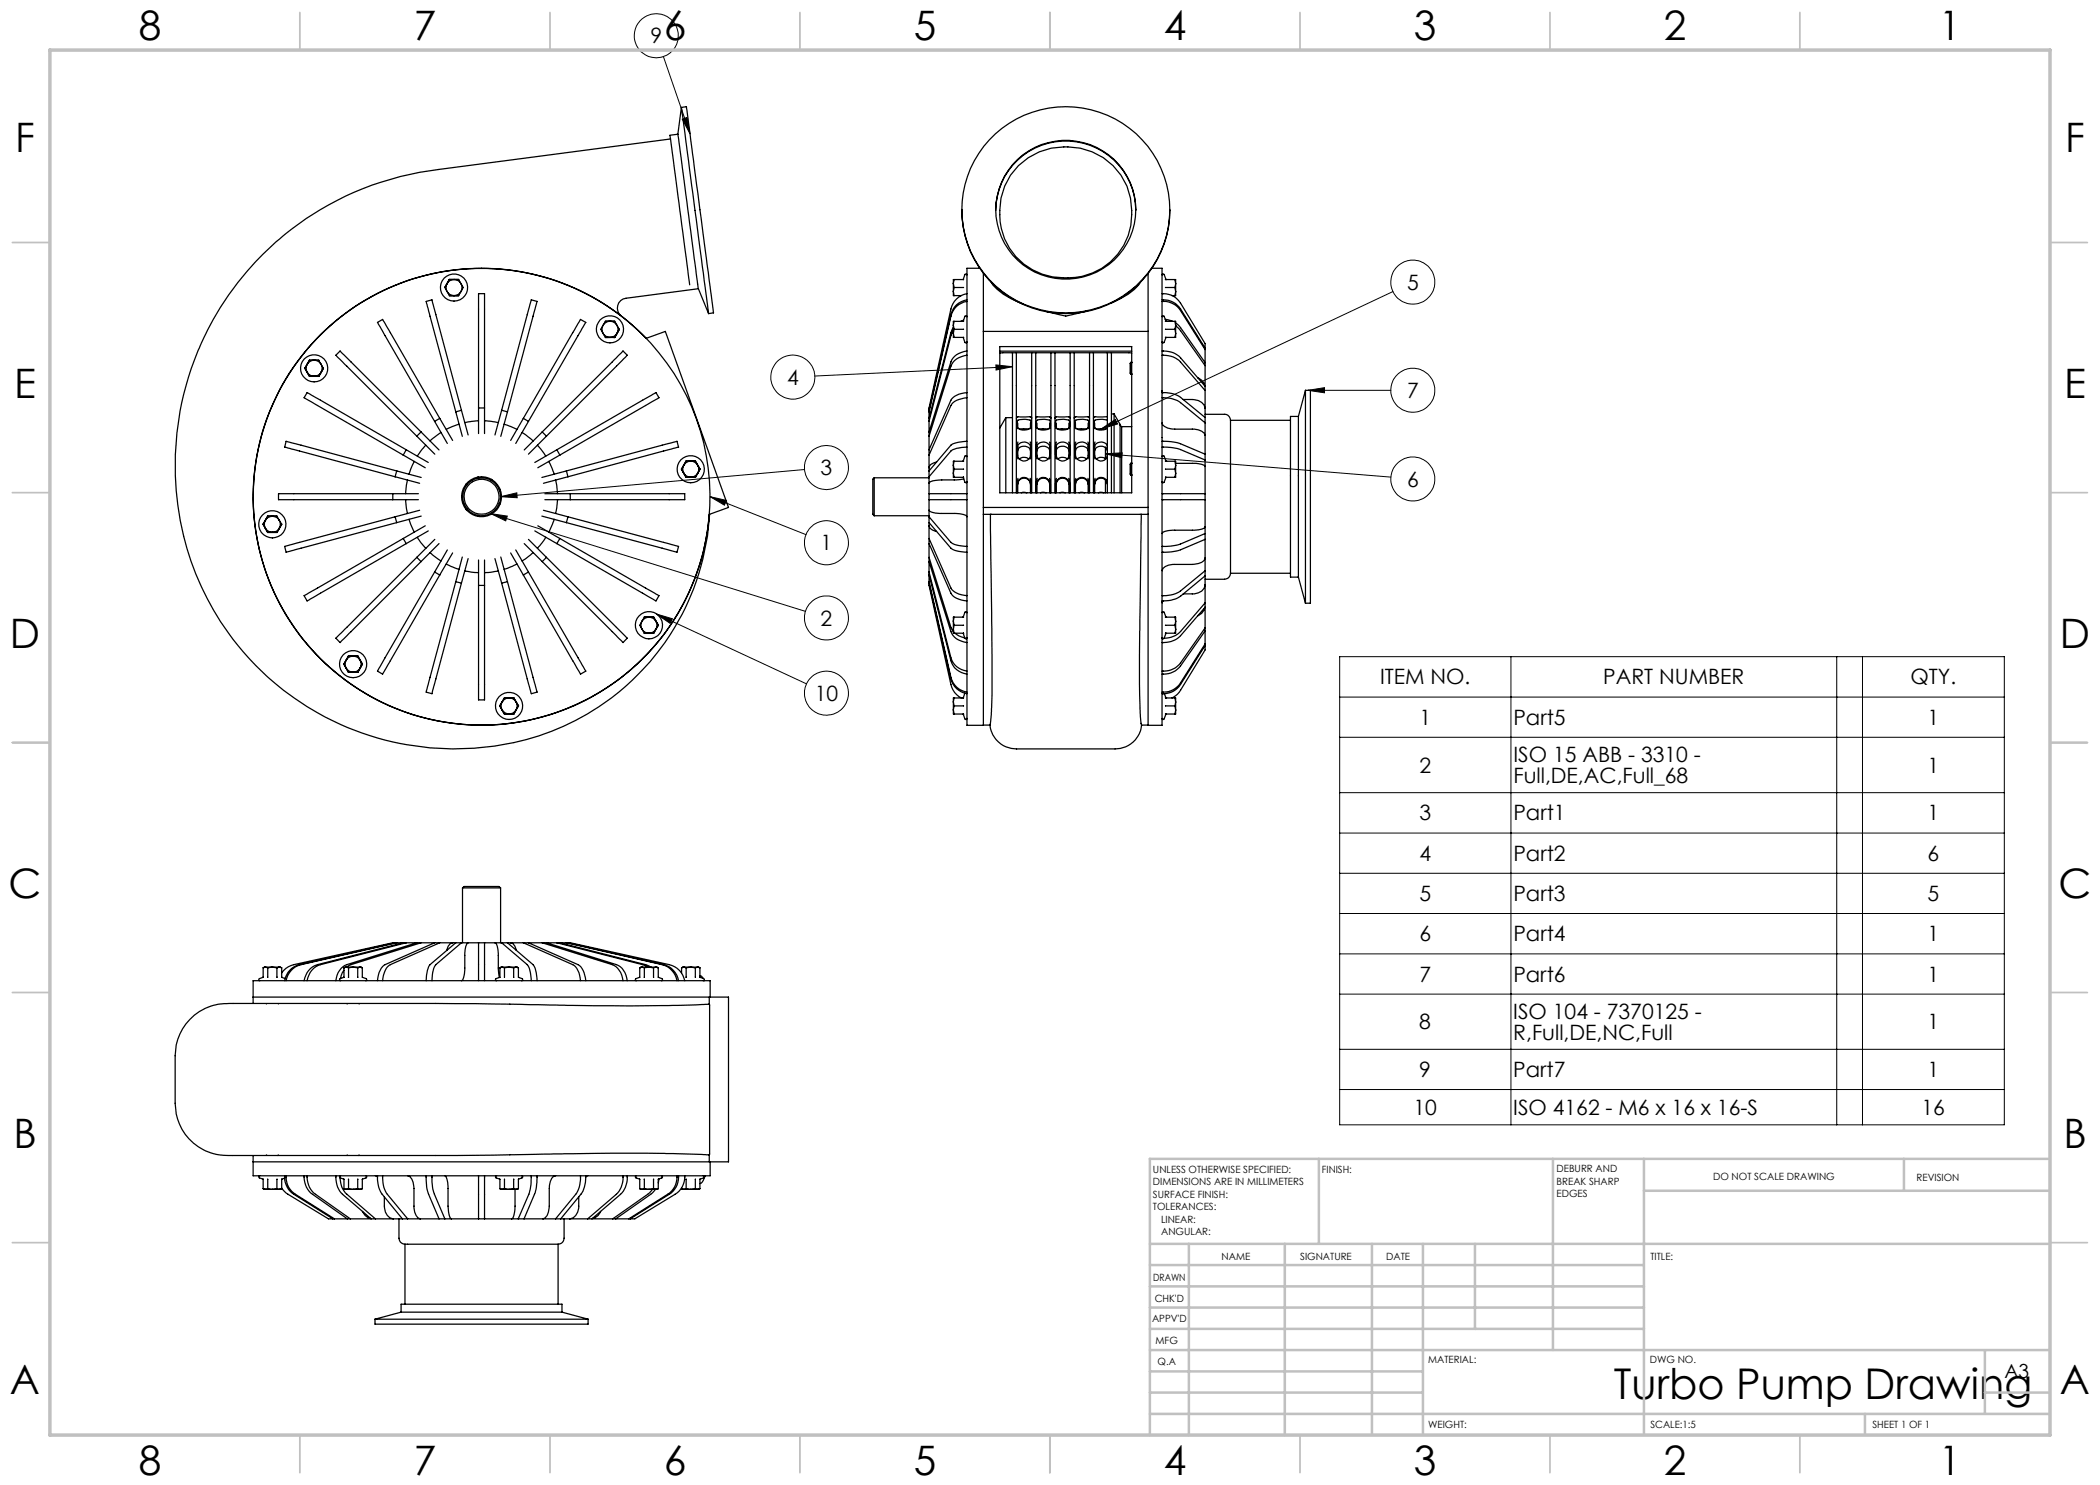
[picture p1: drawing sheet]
<svg xmlns="http://www.w3.org/2000/svg" width="420mm" height="297mm" viewBox="0 0 420 297" stroke-linecap="round" stroke-linejoin="round" font-family="sans-serif">
<g fill="none" stroke="#000" stroke-width=".2">
<path d="M132.7 11.3l5.3 15.5M136.5 23.8l.9-.3 .6 3.3zM278.6 58.3l-58.3 27.5M199.2 73l3.3 .3-3.3 .7zM202.5 73.3l-39.6 1.9M261.6 78.1l3.3-.6v1.1zM261.6 78.1h16.6M100.1 99.3l3.3-.7v1zM142 99.3l3.3 .8-.4 .9zM142 99.3l19.2 7.6M160.9 93.9l-60.8 5.4M220.3 85.8l2.8-1.9 .4 .9z"/>
<path d="M221.1 90.8l3.3-.2-.1 .9zM221.1 90.8l57.1 4.6M98.1 102.7l3.4 .5-.4 1zM98.1 102.7l63 19.6M131.3 122.8l3.2 1-.5 .9zM131.3 122.8l30 14M267.9 131.3h133v93.7h-133zM267.9 139.4h133M302.2 131.3v93.7M367.3 131.3v93.7M372.5 131.3v93.7M267.9 147.5h133"/>
<path d="M267.9 158.5h133M267.9 166.6h133M267.9 174.7h133M267.9 182.7h133M267.9 190.8h133M267.9 198.8h133M267.9 209.9h133M267.9 217.9h133"/>
<circle cx="131.3" cy="7.2" r="4.4"/>
<circle cx="282.6" cy="56.4" r="4.4"/>
<circle cx="158.6" cy="75.4" r="4.4"/>
<circle cx="282.6" cy="78.1" r="4.4"/>
<circle cx="165.3" cy="93.5" r="4.4"/>
<circle cx="282.6" cy="95.8" r="4.4"/>
<circle cx="165.3" cy="108.5" r="4.4"/>
<circle cx="165.3" cy="123.6" r="4.4"/>
<circle cx="165.3" cy="138.6" r="4.4"/>
</g>
<g fill="none" stroke="#c0c0c0" stroke-width=".35">
<path d="M60 2.5v7.5M110 2.5v7.5M160 2.5v7.5M210 2.5v7.5M260 2.5v7.5M310 2.5v7.5M360 2.5v7.5M2.5 48.5h7.5M410 48.5h7.5M2.5 98.5h7.5M410 98.5h7.5M2.5 148.5h7.5"/>
<path d="M410 148.5h7.5M2.5 198.5h7.5M410 198.5h7.5M2.5 248.5h7.5M410 248.5h7.5M60 287v7.5M110 287v7.5M160 287v7.5M210 287v7.5M260 287v7.5M310 287v7.5M360 287v7.5"/>
</g>
<g fill="none" stroke="#c0c0c0" stroke-width=".5">
<path d="M263.8 231.8v17M310.6 231.8v38.2M328.8 231.8v55.2M328.8 238.2h81.2M380.8 231.8v6.4M410 231.8h-180v55.2M230 248.8h180M230 257.3h98.8M230 253h98.8M237.8 248.8v38.2M257 248.8v38.2M274.4 248.8v38.2"/>
<path d="M284.6 248.8v38.2M295 248.8v17M230 265.8h98.8M230 261.5h98.8M230 278.5h54.6M230 274.3h54.6M230 270h180M397 278.5h13M397 270v12.8M230 282.8h180M373 282.8v4.2"/>
</g>
<path d="M10 10h400v277h-400z" fill="none" stroke="#c0c0c0" stroke-width=".7"/>
<path d="M136.5 23.8l.9-.3 .6 3.3zM100.1 99.3l3.3-.7v1zM142 99.3l3.3 .8-.4 .9zM98.1 102.7l3.4 .5-.4 1zM131.3 122.8l3.2 1-.5 .9zM220.3 85.8l2.8-1.9 .4 .9zM261.6 78.1l3.3-.6v1.1zM221.1 90.8l3.3-.2-.1 .9zM199.2 73l3.3 .3-3.3 .7z" fill="#000"/>
<g fill="none" stroke="#000" stroke-width=".25">
<path d="M134.1 27.8l-46.4 6.1a59.4 59.4 0 0 0-46.3 85.8 55.6 55.6 0 0 0 71.3 25.5 49.6 49.6 0 0 0 29.2-42.3l3.8-1.4-12.6-35.2-3.8 1.4M135.6 26.8l4 30.8 2.1 5.1M135.6 26.8l-1.6 .3 3.9 29.9M136.3 21.5l5.4 41.2M136.3 21.5l1-.1 .6 4.3 4.8 36.8-1 .2M136.3 21.5l-.7 5.3M199.1 26.8a20.7 20.7 0 0 1 28-.1 20.7 20.7 0 0 1 2.5 27.9 20.7 20.7 0 0 1-29.7 3.2 20.7 20.7 0 0 1-2.1-29.8zM203.5 31.9a13.9 13.9 0 0 1 21.5 2.6 13.9 13.9 0 0 1-7 20.5 13.9 13.9 0 0 1-16.7-5.6 13.9 13.9 0 0 1 2.2-17.5zM203.7 33.1a13.7 13.7 0 0 1 20.5 1.9 13.3 13.3 0 0 1-5.7 19.6 13.7 13.7 0 0 1-16.6-5 13.8 13.8 0 0 1 1.8-16.5zM89 57.5l.4 .8M89.4 58.3a1.5 1.5 0 0 0 1.4 .8M89.4 56.7a1.59 1.59 0 0 0 0 1.6"/>
<path d="M89.4 56.7l-.4 .8M89.4 58.3l.5 .8h.9M89.9 59.2h1.9M90.8 55.9a1.5 1.5 0 0 0-1.4 .8M90.8 55.9a1.5 1.5 0 0 1 1.4 .8M90.8 55.9h.9l.5 .8M90.8 55.9h-.9l-.5 .8M91.8 55.9h-1.9l-1 1.6M92.2 56.7a1.59 1.59 0 0 1 0 1.6M92.2 58.3a1.5 1.5 0 0 1-1.4 .8M92.2 56.7l.4 .8-.4 .8M92.2 58.3l-.5 .8h-.9"/>
<path d="M139.7 57.7l-14.5 2a2.01 2.01 0 0 0-1.6 1.3 2.01 2.01 0 0 0 .4 2M190.7 56.7v1.6M190.7 58.3v.8h.1M190.7 58.3l.1 .8M190.7 56.7l.1 .8M190.8 57.5l-.1 .8M190.8 55.9l-.1 .8M190.8 55.9a.41 .41 0 0 0-.1 .6v.2M190.8 57.5h1.9M190.8 55.9h1.9M190.8 59.1h1.5M192.4 41.9a20.8 20.8 0 0 0 20.8 20.8 20.8 20.8 0 0 0 20.8-20.8"/>
<path d="M192.7 57.5h.1M192.7 55.9h.1M193.4 55a.22 .22 0 0 0-.2-.2 .22 .22 0 0 0-.2 .1l-.4 1M193.4 60a3.8 3.8 0 0 0-3.2 2.9l-4.4 19.2M193.4 58.7a4 4 0 0 0-3.2 3.1l-4.4 19.8v12M195.9 53.7h-2.5v91.4h3.3v-42.2M196.7 54.7v11.6M198.1 56.2a9.2 9.2 0 0 0 4.1 3.6l2.5 1.1M199.1 42.1a14 14 0 0 1 14-13.9 14 14 0 0 1 14.1 13.9M228.2 56.3a9.2 9.2 0 0 1-4.2 3.5l-1.8 .8M229.6 54.7v11.6M230.4 53.7h2v91.4h-2.8v-42.2"/>
<path d="M232.4 55a.22 .22 0 0 1 .2-.2 .22 .22 0 0 1 .2 .1l.4 1M232.4 60a4.1 4.1 0 0 1 3.7 1.8l4.9 7.8M232.4 58.7a4 4 0 0 1 3.7 1.9l4.9 8.1v13M233.1 55.9h.1M233.1 57.5h.1M233.1 57.5h1.9M233.1 55.9h1.9M234.4 59.1h.6M235 55.9a.41 .41 0 0 1 .1 .6v.2M235 55.9l.1 .8M235 57.5l.1 .8M235.1 56.7l-.1 .8"/>
<path d="M235.1 56.7v1.6M235.1 58.3l-.1 .8M235.1 58.3v.8h-.1M61.5 74.5a1.56 1.56 0 0 0 1.3 .7M61.5 72.8a1.66 1.66 0 0 0 0 1.7M61.5 72.8l-.5 .9 .5 .8M61.5 74.5l.4 .7h.9M61.9 72h1.9M61.9 72l-.9 1.7 .9 1.6h1.9l.9-1.6M61.9 72.1h.9M61.9 72.1l-.4 .7M62.8 72.1a1.56 1.56 0 0 0-1.3 .7"/>
<path d="M62.8 72.1a1.56 1.56 0 0 1 1.4 .7M62.8 72.1h.9l.5 .7M64.2 72.8a1.66 1.66 0 0 1 0 1.7M64.2 74.5a1.56 1.56 0 0 1-1.4 .7M64.2 72.8l.5 .9-.5 .8M64.2 74.5l-.5 .7h-.9M120.6 66.7a1.61 1.61 0 0 0 1.4 .8M120.6 65.1a1.59 1.59 0 0 0 0 1.6M120.6 65.1l-.4 .8 .4 .8M120.6 66.7l.5 .8M121.1 64.3h.9M121.1 67.5h.9"/>
<path d="M121.1 64.2h1.8M121.1 67.5h1.8M121.1 64.3l-.5 .8M122 64.3a1.61 1.61 0 0 0-1.4 .8M122 64.3a1.61 1.61 0 0 1 1.4 .8M122 64.3h.9M122 67.5h.9M122.9 64.3l.5 .8M123.4 65.1a1.59 1.59 0 0 1 0 1.6M123.4 66.7a1.61 1.61 0 0 1-1.4 .8M123.4 65.1l.5 .8-.5 .8M123.4 66.7l-.5 .8"/>
<path d="M123.9 65.9l-1 1.6M129.2 67.7a45.7 45.7 0 0 0-71.6 7.3 45.7 45.7 0 0 0 24.3 67.7 45.7 45.7 0 0 0 60-39.8M190.7 65.1v1.6M190.7 66.7v.8h.1M190.7 66.1l-.5 1-4.4 17.2M190.7 65.5l-.5 1-4.4 17.2M190.7 65.1l.1 .8M190.7 66.7l.1 .8M190.8 64.3l-.1 .8M190.8 65.9l-.1 .8M190.8 64.3a.41 .41 0 0 0-.1 .6v.2M190.8 65.9h1.9"/>
<path d="M190.8 64.3h1.9M190.8 67.5h1.9M192.7 67.5l.3 .9a.22 .22 0 0 0 .2 .2 .22 .22 0 0 0 .2-.2M192.7 67.5h.1M192.7 65.9h.1M192.7 64.2h.1M192.7 64l-.6 .3M193.4 63.4a.22 .22 0 0 0-.2-.3 .22 .22 0 0 0-.2 .2l-.4 1M193.4 79.5a3.8 3.8 0 0 0-3.2 1.6l-4.4 9.9M193.4 78.5a3.9 3.9 0 0 0-3.2 1.5l-4.4 10M193.4 71a3.6 3.6 0 0 0-3.2 2.2l-4.4 14M193.4 70.2a3.6 3.6 0 0 0-3.2 2.2l-4.4 14"/>
<path d="M193.4 60.3a3.8 3.8 0 0 0-3.2 2.9l-4.4 19.2M196.7 66.3v36.6M196.7 66.3h32.9M200 70.7l.4-.1h25.6l.3 .1M200 69.3h26.3v29.3h-26.3zM200 70.2h26.3M202.5 70.6v28M203.3 70.6v28M206.3 70.6v28M207.2 70.6v28M210.2 70.6v28M211 70.6v28"/>
<path d="M214 70.6v28M214.8 70.6v28M217.6 62.2l-3.1 .7a3.2 3.2 0 0 1-2.7 0l-2.5-.6M217.9 70.6v28M218.7 70.6v28M221.5 70.6v28M222.3 70.6v28M226.2 72.5h.1M226.2 74.9h.1M226.2 72.5v2.4M226.2 72.5l-.2 .2v1.9l.2 .3M226.2 72.5l.1 .1"/>
<path d="M226.3 74.7l-.1 .2M229.6 66.3v36.6M232.4 63.4a.22 .22 0 0 1 .2-.3 .22 .22 0 0 1 .2 .2l.4 .9M232.4 79.5a5.7 5.7 0 0 1 3.7 1l4.9 4.1M232.4 78.5a6 6 0 0 1 3.7 1l4.9 4M232.4 78.1l.1 .4M232.4 71a4.7 4.7 0 0 1 3.7 1.4l4.9 5.7M232.4 70.2a4.7 4.7 0 0 1 3.7 1.4l4.9 5.7M232.4 60.3a4.1 4.1 0 0 1 3.7 1.8l4.9 7.8M233 63.9l1.6 .4M233.1 64.2h.1M233.1 64.2v.1"/>
<path d="M233.1 65.9h.1M233.1 67.5h.1M233.1 64.3h.1M233.1 65.9h1.9M233.1 64.3h1.9M233.1 67.5h1.9M233.2 67.5l-.4 .9a.22 .22 0 0 1-.2 .2 .22 .22 0 0 1-.2-.2M233.2 67.5h.1M235 64.3a.41 .41 0 0 1 .1 .6v.2M235 64.3l.1 .8M235 65.9l.1 .8M235.1 65.1l-.1 .8"/>
<path d="M235.1 66.7l-.1 .8M235.1 65.1v1.6M235.1 66.7v.8h-.1M235.1 65.2l1 .9 4.9 7M235.1 64.6l1 .9 4.9 7M236.6 79.9a5.5 5.5 0 0 1 3.7 .6l.5 .5 .2 .7M239.5 75.6a2.11 2.11 0 0 1 1.4 1.6M261.1 78.1v42.5M261.1 78.1h1v42.5h-1M261.1 78.1l-1.4 5.2M78.6 98.7v1.2M79 95.4l4.9 1.3"/>
<path d="M79.3 94.2l-22.1-5.9-.3 1.1 .1 .1 22 5.9M79.3 94.2l-.3 1.2M79.3 94.2l4.9 1.3M81.1 99.9l.4 2.8M81.2 90l-.6 1M81.5 96l-.4 2.7M82.9 92.3l-1.1 2.5M83.7 98.7h-28v1.2h28M84.2 86.4l-.8 .8M85.2 89l-1.7 2.2M85.7 92.5l-23.9-13.8-.4-.2-.6 1 24.3 14.1M86.9 84.3l2.6 4.4"/>
<path d="M87.8 90l-19.8-19.8-.8 .8 .2 .3 19.6 19.5M87.9 83.7l-11.4-19.8-1 .6 11.4 19.8M87.9 83.7l-1 .6M87.9 83.7l2.6 4.4M88.2 86.5l-2.2 1.7M91.2 82.4l1.3 4.9M91.8 84.8l-2.5 1.1M92.3 82.1l-5.9-22.1-1.2 .3 6 22.1M92.3 82.1l-1.1 .3M92.3 82.1l1.3 4.9M92.3 99.4h.2M92.5 99.2l-.2 .1"/>
<path d="M93.2 96.8l.1 .2M93.3 96.7l.2 .1M95.6 95.4v.2M95.7 95.4v.2M95.7 84.2l-2.7 .3M95.7 86.7v-28h1.2v28M95.7 81.6h1.2M96.9 84.2l2.8 .3M98.2 95.8l-.1 .2M98.4 95.9l-.1 .2M100 97.9l-.2 .1M100.1 98l-.2 .1"/>
<path d="M100.3 82.1l6-22.1 1.1 .3-5.9 22.1M100.3 82.1l1.2 .3M100.3 82.1l-1.3 4.9M100.8 84.8l2.6 1.1M101.5 82.4l-1.3 4.9M104.4 86.5l2.2 1.7M104.7 83.7l1 .6M104.8 90l19.8-19.8 .8 .8-.2 .3-19.5 19.5M105.7 84.3l11.5-19.8-1.1-.6-14 24.2M105.7 84.3l-2.5 4.4M107.5 89l1.6 2.2M108.4 86.4l.9 .8"/>
<path d="M109 98.7h27.9v1.2h-27.9M109.7 92.3l1.1 2.5M111.1 96l.4 2.7M111.4 90l19.7-11.4 .1-.1 .6 1-19.8 11.5M111.4 90l.6 1M111.4 90l-4.4 2.5M111.5 99.9l-.4 2.8M112 91l-4.4 2.6M113.3 94.2l22.1-5.9 .3 1.1-22.1 6M113.3 94.2l.3 1.2M113.3 94.2l-4.9 1.3M113.6 95.4l-4.9 1.3"/>
<path d="M114.1 98.7v1.2M136.3 93.8l.9-1.6h1.9l.9 1.6M136.3 93.8l.9 1.7h1.9l.9-1.7M136.3 93.8l.5 .8M136.8 94.6a1.7 1.7 0 0 0 1.3 .9M136.8 93.1a1.59 1.59 0 0 0 0 1.5M136.8 93.1l-.5 .7M136.8 94.6l.4 .9h.9M138.1 92.2a1.5 1.5 0 0 1 1.4 .9M138.1 92.2h1l.4 .9M138.1 92.2a1.5 1.5 0 0 0-1.3 .9M138.1 92.2h-.9l-.4 .9"/>
<path d="M139.5 93.1a1.59 1.59 0 0 1 0 1.5M139.5 94.6a1.7 1.7 0 0 1-1.4 .9M139.5 94.6l-.4 .9h-1M139.5 93.1l.5 .7M140 93.8l-.5 .8M174.8 95.6v7.5M174.8 95.6a.99 .99 0 0 0-.2 1v6.3l.2 .2M174.8 95.6h11M185.8 99.9h7.6M185.8 98.7h7.6M185.8 96.7v2M185.8 99.9v2.2"/>
<path d="M185.8 93.6v.6M185.8 94.2v2.5M185.8 98.7v1.2M187.3 92.4a1.5 1.5 0 0 0-1.5 1.2M190.7 93.1v1.5M190.7 94.6v.4a.29 .29 0 0 0-.1 .3 .29 .29 0 0 0 .2 .2M190.7 93.1l.1 .7M190.7 94.6l.1 .9M190.8 92.2l-.1 .9M190.8 93.8l-.1 .8M190.8 92.2a.41 .41 0 0 0-.1 .7v.2M190.8 93.8h1.9"/>
<path d="M190.8 95.5h1.9M192.7 95.5l.3 .9a.22 .22 0 0 0 .2 .2 .22 .22 0 0 0 .2-.3M192.7 95.5h.1M192.7 93.8h.1M192.7 92.2h-1.9M192.8 95.8l-1.6 .2h-3.1a2.76 2.76 0 0 0-2.3 .7M193.4 91.3a.22 .22 0 0 0-.2-.2 .22 .22 0 0 0-.2 .2l-.4 .9M193.4 89.4a5.2 5.2 0 0 0-3.2 .8l-4.4 5.2M193.4 88.3a6 6 0 0 0-3.2 .7l-4.4 5.2M201.2 83.5v15.1M201.2 83.5h1.3M201.2 83.5l-1.2 2.1"/>
<path d="M203.5 83.4h2.6l.2 .2M203.5 83.4l-.2 .2M203.6 84.6v.5a.75 .75 0 0 0 .9 .9h.8a.92 .92 0 0 0 .8-1.3v-.1M203.6 98.6v-1.1a1.45 1.45 0 0 1 .3-1.5 1.45 1.45 0 0 1 1.5-.4 2.32 2.32 0 0 1 .7 2.4v.6M203.6 96.9a1.27 1.27 0 0 1 1.2-1.3 1.27 1.27 0 0 1 1.3 1.3M203.6 90.2a1.33 1.33 0 0 1 1.2-1 1.33 1.33 0 0 1 1.3 1M203.6 85.8l-.2-.9a.8 .8 0 0 1 .6-1h1l1.1 .1 .1 .2v1.3l-.2 .3M203.6 88.4l-.2 .8v1.7l.2 .9M203.6 95.7l-.2 1v1.9M203.8 88.8a1.36 1.36 0 0 1 1.7-.3 1.36 1.36 0 0 1 .6 1.7 1.68 1.68 0 0 1-1 2 1.5 1.5 0 0 1-1.5-2v-.9zM203.9 91.8a1.5 1.5 0 0 1 1.8 0M203.9 85.8h1.8"/>
<path d="M204.3 98.6l.2-.1 .9 .1M206 88.4l.2 .5v2l-.2 .9M206 95.7l.2 .6v2.3M207.3 83.4h2.6l.3 .2M207.3 83.4l-.1 .2M207.4 84.6v.5a.76 .76 0 0 0 1 .9h.7a.92 .92 0 0 0 .8-1.3v-.1M207.4 98.6v-1.1a1.46 1.46 0 0 1 .3-1.5 1.46 1.46 0 0 1 1.5-.4 2.39 2.39 0 0 1 .7 2.4v.6M207.4 96.9a1.27 1.27 0 0 1 1.3-1.3 1.27 1.27 0 0 1 1.2 1.3M207.4 90.2a1.33 1.33 0 0 1 1.3-1 1.33 1.33 0 0 1 1.2 1M207.4 85.8l-.1-.9a.8 .8 0 0 1 .5-1h1a1.18 1.18 0 0 1 1.2 .3l.1 1.1-.2 .5M207.4 88.4l-.1 .8v1.7l.1 .9M207.4 95.7l-.1 1v1.9"/>
<path d="M207.7 88.8a1.36 1.36 0 0 1 1.7-.3 1.36 1.36 0 0 1 .5 1.7 1.7 1.7 0 0 1-.9 2 1.51 1.51 0 0 1-1.6-2v-.9zM207.7 91.8a1.56 1.56 0 0 1 1.9 0M207.8 85.8h1.8M208.1 98.6l.3-.1 .8 .1M209.9 88.4l.2 .8v1.7l-.2 .9M209.9 95.7l.2 1v1.9M211.2 83.4h2.5l.3 .2M211.2 83.4l-.2 .2M211.2 84.6v.5a.76 .76 0 0 0 1 .9h.8a.92 .92 0 0 0 .8-1.3v-.1M211.2 98.6v-1.1a1.46 1.46 0 0 1 .4-1.5 1.46 1.46 0 0 1 1.5-.4 1.75 1.75 0 0 1 .7 1.9v1.1M211.2 96.9a1.27 1.27 0 0 1 1.3-1.3 1.27 1.27 0 0 1 1.3 1.3M211.2 90.2a1.33 1.33 0 0 1 1.3-1 1.33 1.33 0 0 1 1.3 1"/>
<path d="M211.3 85.8l-.2-.5v-1.1a2.15 2.15 0 0 1 2.1-.3l.5 .1 .2 .2v1.1l-.2 .5M211.3 88.4l-.2 .8v1.7l.2 .9M211.3 95.7l-.2 1v1.9M211.5 88.8a1.32 1.32 0 0 1 1.4-.4 1.32 1.32 0 0 1 .9 1.1v.7a1.7 1.7 0 0 1-1 2 1.51 1.51 0 0 1-1.6-2v-.9zM211.6 91.8a1.56 1.56 0 0 1 1.9 0M211.6 85.8h1.8M212 98.6l.2-.1 .9 .1M213.7 88.4l.2 .8v1.7l-.2 .9M213.7 95.7l.2 1v1.9M215 83.4h2.6l.3 .2M215 83.4l-.2 .2M215.1 84.6v.5a.76 .76 0 0 0 .9 .9h.8a.92 .92 0 0 0 .8-1.3v-.1"/>
<path d="M215.1 98.6v-1.1a1.46 1.46 0 0 1 .3-1.5 1.46 1.46 0 0 1 1.5-.4 1.75 1.75 0 0 1 .7 1.9v1.1M215.1 96.9a1.27 1.27 0 0 1 1.3-1.3 1.27 1.27 0 0 1 1.2 1.3M215.1 90.2a1.33 1.33 0 0 1 1.3-1 1.33 1.33 0 0 1 1.2 1M215.2 85.8l-.2-.9a.8 .8 0 0 1 .5-1h1.1l1 .1 .2 .4v.9l-.2 .5M215.2 88.4l-.2 .8v1.7l.2 .9M215.2 95.7l-.2 1v1.9M215.4 88.8a1.32 1.32 0 0 1 1.3-.4 1.32 1.32 0 0 1 .9 1.1v.7a1.7 1.7 0 0 1-1 2 1.55 1.55 0 0 1-1.5-2v-.9zM215.4 91.8a1.5 1.5 0 0 1 1.9 0M215.5 85.8h1.8M215.8 98.6l.3-.1 .9 .1M217.6 88.4l.2 .8v1.7l-.2 .9M217.6 95.7l.2 1v1.9"/>
<path d="M218.9 83.4l-.2 .2M218.9 84.6v.5a.8 .8 0 0 0 1 .9l1.1-.1 .5-.4M218.9 96.9a1.27 1.27 0 0 1 1.3-1.3 1.27 1.27 0 0 1 1.3 1.3M218.9 90.2a1.36 1.36 0 0 1 1.2-1 1.36 1.36 0 0 1 1.3 .6l.1 .4M219 88.4l-.2 .8v1.7l.2 .9M219 95.7l-.2 1v1.9M219.3 85.8h1.8M219.7 98.6l.3-.1 .8 .1M221.1 96v2.6M221.1 89.4v2.4M221.1 91.8a1.46 1.46 0 0 0-1.8 0M221.4 83.4h-2.5"/>
<path d="M221.4 84l-1-.1a1.76 1.76 0 0 0-1.5 .3l-.1 1.1 .2 .5M221.5 96.7a1.31 1.31 0 0 0-1.6-1.2 1.31 1.31 0 0 0-1 1.8v1.3M221.5 89.3a1.34 1.34 0 0 0-1.7-.9 1.34 1.34 0 0 0-.9 1.8 1.55 1.55 0 0 0 1.6 2 1.14 1.14 0 0 0 1-1.2M222.3 82.8h.5M222.8 82.8v15.8M222.8 82.8l1.2 2.1v13.7M224 85.1l.3 .2M224.3 85.3v13.3M224.3 85.3h2M226.2 92.6h.1M226.2 95h.1M226.2 92.6v2.4"/>
<path d="M226.2 92.6l-.2 .2v2l.2 .2M226.2 92.6l.1 .2M226.3 94.9l-.1 .1M232.4 91.3a.22 .22 0 0 1 .2-.2 .22 .22 0 0 1 .2 .2l.4 .9M232.4 98.7h8.6M232.4 99.9h8.6M232.4 89.4l3.1 .3 5.5 2.3M232.4 88.3l3.1 .2 5.5 2.3M232.4 84.6a1.89 1.89 0 0 0 1.9 1.2h4.2a2.26 2.26 0 0 1 2.5 1.3M233.1 92.2h.1M233.1 93.8h.1M233.1 95.5h.1"/>
<path d="M233.1 92.2h1.9M233.1 93.8h1.9M233.1 95.5h1.9M233.2 95.5l-.4 .9a.22 .22 0 0 1-.2 .2 .22 .22 0 0 1-.2-.3M235 92.2a.41 .41 0 0 1 .1 .7v.2M235 92.2l.1 .9M235 93.8l.1 .8M235.1 93.1l-.1 .7M235.1 94.6l-.1 .9M235.1 93.1v1.5M235.1 94.6v.4a.29 .29 0 0 1 .1 .3 .29 .29 0 0 1-.2 .2M235.1 92.7h4.1a2.4 2.4 0 0 1 1.8 .6"/>
<path d="M241 82.9h3.9a1.2 1.2 0 0 1 1.2 1.2M241 99.9v5.5M241 93.3v5.4M241 87.1v3.7M241 81.7v1.8M241 83.5v3.6M241 90.8v2.5M241 98.7v1.2M246.1 84.1v30.5M246.1 84.1h12M259.7 83.3v32.1M259.7 83.3h-1.6v32.1h1.6"/>
<path d="M53.1 105.7a1.5 1.5 0 0 0 1.4 .8M53.1 104.1a1.59 1.59 0 0 0 0 1.6M53.1 104.1l-.5 .7 .5 .9M53.1 105.7l.5 .8h.9M54.5 103.3a1.5 1.5 0 0 0-1.4 .8M54.5 103.3a1.5 1.5 0 0 1 1.3 .8M54.5 103.3h-.9l-.5 .8M54.5 103.3h.9l.4 .8M55.4 103.2h-1.9l-.9 1.6 .9 1.7h1.9l1-1.7M55.8 104.1a1.59 1.59 0 0 1 0 1.6M55.8 105.7a1.5 1.5 0 0 1-1.3 .8M55.8 105.7l-.4 .8h-.9"/>
<path d="M55.8 104.1l.5 .7M56.3 104.8l-.5 .9M79 103.4l.3 1.1M80.6 107.7l-19.8 11.4 .6 1.1 19.8-11.5M80.6 107.7l.6 1M81.8 103.9l1.1 2.5M83.4 111.5l.8 .8M83.5 107.5l1.7 2.2M83.9 102.1l-26.9 7.2h-.1l.3 1.2 27-7.3M85.1 105.2l-4.5 2.5M85.7 106.2l-4.5 2.5M86 110.5l2.2 1.7"/>
<path d="M86.9 114.4l-11.3 19.7-.1 .1 1 .6 11.4-19.8M86.9 114.4l1 .6M87 107.9l-19.8 19.7 .8 .9 19.8-19.8M89.3 112.8l2.5 1.1M89.5 110l-2.6 4.4M90.5 110.6l-2.6 4.4M91.2 116.3l-5.9 21.8-.1 .3 1.2 .3 5.9-22.1M91.2 116.3l1.1 .3M92.5 111.4l-1.3 4.9M93 114.2l2.7 .3M93.3 101.7l-.1 .2M93.5 101.9h-.2"/>
<path d="M93.6 111.7l-1.3 4.9M95.6 103.1v.2M95.7 112v28h1.2v-28M95.7 117.1h1.2M95.7 103.1v.2M98.1 102.7l.1 .1M98.3 102.6l.1 .2M99 111.7l1.3 4.9M99.7 114.2l-2.8 .3M99.8 100.7l.2 .1M99.9 100.5l.2 .2M100.2 111.4l1.3 4.9"/>
<path d="M101.5 116.3l5.9 22.1-1.1 .3-6-22.1M101.5 116.3l-1.2 .3M103.2 110l14 24.2-1.1 .6-14-24.2M103.4 112.8l-2.6 1.1M104.8 108.7l19.8 19.8 .8-.9-16.1-16.1M105.7 114.4l-1 .6M105.7 107.9l3.6 3.6M106.6 110.5l-2.2 1.7M107.6 105.2l24.2 13.9-.6 1.1-24.2-14M108.7 102.1l27 7.2-.3 1.2-27-7.3M109.1 107.5l-1.6 2.2M109.3 111.5l-.9 .8"/>
<path d="M110.8 103.9l-1.1 2.5M112 107.7l-.6 1M113.6 103.4l-.3 1.1M174.8 103.1h11M185.8 104.5l4.4 5.1a5.5 5.5 0 0 0 3.2 .9M185.8 103.4l4.4 5.1a5.5 5.5 0 0 0 3.2 .8M185.8 102.1a3 3 0 0 0 2.5 .6 15.4 15.4 0 0 1 4.4 .2l.5 .2 .2 .3M185.8 105.2a1.45 1.45 0 0 0 1.5 1.1M185.8 107.7l4.4 9.9a3.9 3.9 0 0 0 3.2 1.5M185.8 108.7l4.4 9.9a3.8 3.8 0 0 0 3.2 1.6M185.8 111.5l4.4 14 .5 .9M185.8 112.3l4.4 14a3.6 3.6 0 0 0 3.2 2.2"/>
<path d="M185.8 114.4l4.4 17.1a3.8 3.8 0 0 0 3.2 2.7M185.8 115l4.4 17.1a3.8 3.8 0 0 0 3.2 2.7M185.8 104.5v.7M185.8 116.3l4.4 19.2a3.9 3.9 0 0 0 3.2 2.9M185.8 116.6l4.4 19.2a3.9 3.9 0 0 0 3.2 2.9M185.8 105.2v11.9l4.4 19.8a3.9 3.9 0 0 0 2.1 2.7M185.8 102.1v2.4M196.7 102.9h1.4M196.7 101.5h32.9M198.1 102.9l.3 24.5a168.6 168.6 0 0 1-.1 14.3l-.3 3.3M198.1 102.9h30.1M228.2 102.9l-.3 33.9 .1 5.9 .3 2.3"/>
<path d="M228.2 102.9h1.4M241 106.7l-5.5 2.3-3.1 .3M241 107.9l-5.5 2.3-3.1 .3M241 105.4a3 3 0 0 1-2.5 .6h-4a2.39 2.39 0 0 0-2.1 .7M241 114.2l-4.9 4a5.7 5.7 0 0 1-3.7 .9M241 115.2l-4.9 4a6.3 6.3 0 0 1-3.7 1M241 111.6a1.38 1.38 0 0 1-1.3 1.1l-1.2 .2h-3.6a2.18 2.18 0 0 0-2.5 1.3M241 117a2.21 2.21 0 0 1-2.5 1.8h-1.9M241 107.9v3.7M241 115.2v1.8M241 117v13l-5.2 8.5-.7 .7-.7 .4M241 105.4v2.5"/>
<path d="M241 111.6v3.6M246.1 114.6a1.2 1.2 0 0 1-1.2 1.2h-3.9M246.1 114.6h12M259.7 115.4l1.4 5.2M69.3 133.6a1.5 1.5 0 0 0 1.3 .8M69.3 132a1.59 1.59 0 0 0 0 1.6M69.3 132l-.5 .8 .5 .8M69.3 133.6l.4 .8h.9M69.7 131.2h1.9l.9 1.6-.9 1.7h-1.9l-.9-1.7zM70.6 131.2a1.5 1.5 0 0 0-1.3 .8M70.6 131.2a1.5 1.5 0 0 1 1.4 .8M70.6 131.2h-.9l-.4 .8"/>
<path d="M70.6 131.2h.9l.5 .8M72 132a1.59 1.59 0 0 1 0 1.6M72 133.6a1.5 1.5 0 0 1-1.4 .8M72 132l.5 .8-.5 .8M72 133.6l-.5 .8h-.9M100.9 139.6h1.9l.9 1.6-.9 1.6h-1.9l-.3-.4-.7-1.2zM101.8 139.6a1.61 1.61 0 0 1 1.4 .8M101.8 139.6h.9l.5 .8M101.8 139.6a1.61 1.61 0 0 0-1.4 .8M101.8 139.6h-.9l-.5 .8M128.4 125.8a1.5 1.5 0 0 0 1.4 .8M128.4 124.2a1.59 1.59 0 0 0 0 1.6"/>
<path d="M128.4 124.2l-.4 .9 .4 .7M128.4 125.8l.5 .8h.9M128.8 123.4h1.9l1 1.7-1 1.6h-1.9M129.8 123.4h-.9l-.5 .8M129.8 123.4a1.5 1.5 0 0 0-1.4 .8M129.8 123.4a1.5 1.5 0 0 1 1.4 .8M129.8 123.4h.9l.5 .8M131.2 124.2a1.59 1.59 0 0 1 0 1.6M131.2 125.8a1.5 1.5 0 0 1-1.4 .8M131.2 124.2l.5 .9-.5 .7M131.2 125.8l-.5 .8h-.9M190.7 124.2v1.6"/>
<path d="M190.7 125.8v.8h.1M190.7 124.2l.1 .9M190.7 125.8l.1 .8M190.8 139.6l-.1 .8M190.8 139.6a.41 .41 0 0 0-.1 .6v.2M190.8 126.6l1.9 .1M190.8 123.4l-.1 .8M190.8 125.1l-.1 .7M190.8 123.4h-.1v.8M190.8 125.1h1.9M191 126.6l.8 .6 1.2 .4M192.7 126.7l.3 .9a.22 .22 0 0 0 .2 .2 .22 .22 0 0 0 .2-.3"/>
<path d="M192.7 126.7h.1M192.7 125.1h.1M192.7 139.6h-1.9M192.7 123.4h-1.9M193 138.6l-.4 1M193.4 122.6a.22 .22 0 0 0-.2-.3 .22 .22 0 0 0-.2 .2l-.4 .9M232.4 122.6a.22 .22 0 0 1 .2-.3 .22 .22 0 0 1 .2 .2l.4 .9M232.4 127.5a.22 .22 0 0 0 .2 .3 .22 .22 0 0 0 .2-.2M232.4 127.6h.1M232.5 120.2l-.1 .4M232.9 138.7l.3 .9M233.1 123.4h.1"/>
<path d="M233.1 125.1h.1M233.1 139.6h.1M233.1 139.6h1.9M233.1 125.1h1.9M233.1 123.4h1.9M233.2 126.6l-.4 1M235 126.6l-1.9 .1M235 123.4h.1v.8M235 139.6a.41 .41 0 0 1 .1 .6v.2M235 125.1l.1 .7M235 123.4l.1 .8M235 139.6l.1 .8"/>
<path d="M235.1 124.2l-.1 .9M235.1 124.2v1.6M235.1 125.8l-.1 .8M235.1 125.8v.8h-.1M240.9 121.5a2.09 2.09 0 0 1-1.4 1.7M241 120.6l-4.9 5.7a4.5 4.5 0 0 1-3.3 1.3M241 121.5l-4.9 5.6a4.8 4.8 0 0 1-3.7 1.4M241 125.6l-4.9 7a4.3 4.3 0 0 1-3.7 1.6M241 126.2l-4.9 7a4.3 4.3 0 0 1-3.7 1.6M241 128.8l-4.9 7.8a4 4 0 0 1-3.7 1.8M241 129.1l-4.9 7.8a4 4 0 0 1-3.7 1.8M100.4 142a1.61 1.61 0 0 0 1.4 .8"/>
<path d="M100.4 140.4a1.59 1.59 0 0 0 0 1.6M100.4 140.4l-.4 .8 .4 .8M100.4 142l.5 .8h.9M103.2 140.4a1.59 1.59 0 0 1 0 1.6M103.2 142a1.61 1.61 0 0 1-1.4 .8M103.2 142l-.5 .8h-.9M103.2 140.4l.5 .8M103.7 141.2l-.5 .8M190.7 140.4v1.6M190.7 142v.8h.1M190.7 140.4l.1 .8M190.7 142l.1 .8"/>
<path d="M190.8 142.8h1.9M190.8 141.2l-.1 .8M190.8 141.2h1.9M192.7 142.8l.3 1a.22 .22 0 0 0 .2 .1 .22 .22 0 0 0 .2-.2M192.7 142.8h.1M192.7 141.2h.1M196.7 145h1.3M198 145a5.3 5.3 0 0 0 5.3 4.8h19.7M228.3 145a5.3 5.3 0 0 1-5.3 4.8M228.3 145h1.3M233.1 141.2h.1M233.1 141.2h1.9"/>
<path d="M233.2 142.8l-.4 1a.22 .22 0 0 1-.2 .1 .22 .22 0 0 1-.2-.2M235 142.8h-1.9M235 141.2l.1 .8M235.1 140.4l-.1 .8M235.1 140.4v1.6M235.1 142l-.1 .8M235.1 142v.8h-.1M92.5 177.6h7.6M92.5 177.6a.82 .82 0 0 1 .9-.3h5.5a1.24 1.24 0 0 1 1.2 .3M92.5 177.6v11M100.1 177.6v11M50.6 199.4h95.1v33h-95.1"/>
<path d="M52.6 193.6v1.8l-.7 .3a.22 .22 0 0 0-.1 .3 .22 .22 0 0 0 .2 .1M53.1 193.4l.5 .2M53.1 193.4h1.4M53.1 193.4l-.5 .2M53.6 193.6l-.1 1.9M54.5 193.4l-.9 .2M54.5 193.4l.9 .2M54.5 193.4h1.3M55.4 195.4h.1M55.4 193.6v1.8M55.8 193.4l.5 .2M55.8 193.4l-.4 .2"/>
<path d="M56.3 195.4h.1M56.3 193.6v1.8M56.4 195.5l.6 .2M68.8 193.6v1.8l-.7 .3a.22 .22 0 0 0-.2 .3 .22 .22 0 0 0 .2 .1M68.8 194.1l-.3 .4-.4 1.2M69.3 193.4l.4 .2M69.3 193.4h1.3M69.3 193.4l-.5 .2M69.7 193.6v1.9M70.6 193.4l.9 .2M70.6 193.4h1.4M70.6 193.4l-.9 .2"/>
<path d="M71.5 193.6l.1 1.9M72 193.4l.5 .2M72 193.4l-.5 .2M72.5 193.6v1.8l.7 .3a.22 .22 0 0 1 .1 .3 .22 .22 0 0 1-.2 .1M79 188.6l-19.1 4.3a3.9 3.9 0 0 0-3 3.2M79.3 188.6l-19.1 4.3a4 4 0 0 0-3 3.2M80.6 188.6l-17.1 4.3a3.9 3.9 0 0 0-2.7 3.2M81.2 188.6l-17.1 4.3a3.9 3.9 0 0 0-2.7 3.2M83.4 188.6l-14 4.3a3.7 3.7 0 0 0-2.2 3.2M84.2 188.6l-14 4.3-.9 .5M86.9 188.6l-9.9 4.3a4.1 4.1 0 0 0-1.5 3.2M87.9 188.6l-9.8 4.3a4 4 0 0 0-1.6 3.2"/>
<path d="M90.5 188.6a1.5 1.5 0 0 0-1.1 1.5M90.5 188.6h.7M90.5 188.6h-11.9l-19.8 4.3a3.9 3.9 0 0 0-2.5 1.7M91.2 188.6l-5.2 4.3a5.5 5.5 0 0 0-.8 3.2M91.2 188.6h2.4M92.3 188.6l-5.1 4.3a5.5 5.5 0 0 0-.8 3.2M93.6 188.6a2.8 2.8 0 0 0-.6 2.5 15.4 15.4 0 0 1-.3 4.3l-.1 .5-.3 .2M93.6 188.6h2.1M95.7 188.6v7.5M95.7 188.6h1.2M96.9 188.6v7.5M96.9 188.6h2.1"/>
<path d="M99 188.6h.1a3.3 3.3 0 0 1 .6 2.5v2.7l.2 1.7M99 188.6h2.5M100 193.6v1.9l-.8 .2a.22 .22 0 0 0-.1 .3 .22 .22 0 0 0 .2 .1M100.3 188.6l5.1 4.3a5.8 5.8 0 0 1 .9 3.2M100.4 193.4l.5 .2M100.4 193.4h1.4M100.4 193.4l-.4 .2M100.9 195.4v.1M100.9 193.6v1.8M101.5 188.6l5.1 4.3a5.8 5.8 0 0 1 .8 3.2M101.5 188.6h.6M101.8 193.4h1.4"/>
<path d="M101.8 193.4l.9 .2M101.8 193.4l-.9 .2M102.1 188.6a1.45 1.45 0 0 1 1.2 1.5M102.1 188.6h12l19.7 4.3a4.1 4.1 0 0 1 3.1 3.2M102.7 195.4l.1 .1M102.7 193.6v1.8M103.2 193.4l.5 .2M103.2 193.4l-.5 .2M103.7 195.4h.1M103.7 193.6v1.8M103.7 195.5l.7 .2a.22 .22 0 0 1 .1 .3 .22 .22 0 0 1-.2 .1M104.7 188.6l9.8 4.3a4 4 0 0 1 1.6 3.2"/>
<path d="M105.7 188.6l9.9 4.3a4 4 0 0 1 1.6 3.2M108.4 188.6l14 4.3a3.8 3.8 0 0 1 2.2 3.2M109.3 188.6l14 4.3a3.8 3.8 0 0 1 2.1 3.2M111.4 188.6l17.1 4.3 1.1 .5M112 188.6l17.1 4.3 1.1 .5M113.3 188.6l19.1 4.3a4.1 4.1 0 0 1 3 3.2M113.6 188.6l19.1 4.3a4 4 0 0 1 3 3.2M128 193.6v1.8l-.8 .3a.22 .22 0 0 0-.1 .3 .22 .22 0 0 0 .2 .1M128.4 193.4l.5 .2M128.4 193.4h1.4M128.4 193.4l-.4 .2M128.9 195.4h.1"/>
<path d="M128.9 193.6v1.8M129.8 193.4h1.4M129.8 193.4l.9 .2M129.8 193.4l-.9 .2M130.7 193.6v1.9M131.2 193.4l.5 .2M131.2 193.4l-.5 .2M131.7 193.6v1.9l.7 .2a.22 .22 0 0 1 .1 .3 .22 .22 0 0 1-.2 .1M136.3 193.6v1M136.8 193.4l.4 .2M136.8 193.4h1.3M136.8 193.4l-.5 .2"/>
<path d="M137.2 193.6v1.9M138.1 193.4l-.9 .2M138.1 193.4l1 .2M138.1 193.4h1.4M139.1 193.6v1.9M139.5 193.4l.5 .2M139.5 193.4l-.4 .2M140 195.4v.1M140 195.1l.2 .1 .5 .5M140 193.6v1.8M140 195.5l.7 .2a.22 .22 0 0 1 .2 .3 .22 .22 0 0 1-.2 .1M140.8 196.1h.1"/>
<path d="M141.9 199.4v1.4M142 199.4v-3.3h-91.4v4.6M53.3 200.7v.1M55.7 200.7v.1M69.4 200.7v.1M71.8 200.7v.1M141.9 200.8l-6.3 .3-9.6 .1-14.2-.2a2672 2672 0 0 0-67.7-.2 10.4 10.4 0 0 0-9.1 10.3v9.6a10.5 10.5 0 0 0 11.6 10.4h13.6a2321.9 2321.9 0 0 0 58.7-.4h14.1l8.9 .3M141.9 200.8v30.2M50.6 231.1v4.1h91.4v-2.8M52 235.2a.22 .22 0 0 0-.2 .1 .22 .22 0 0 0 .1 .3l.7 .3v1.8M52.6 237.7l.5 .2M53.1 237.9h1.4"/>
<path d="M53.3 231l.1 .1M53.5 235.8l.1 1.9M53.6 237.7l.9 .2M53.6 237.7l-.5 .2M54.5 237.9h1.3M55.4 237.7l.4 .2M55.4 237.7l-.9 .2M55.4 235.9v1.8M55.4 235.8v.1M55.7 231l-.1 .1M56.3 237.7l-.5 .2M56.3 237.6l1.3 1.3 8.1 4.9h13"/>
<path d="M56.3 235.9v1.8M56.4 235.8l-.1 .1M56.9 235.2a4.1 4.1 0 0 0 1.9 3.7l7.8 4.9M56.9 235.6l-.5 .2M57.2 235.2a4 4 0 0 0 1.9 3.7l7.8 4.9M60.8 235.2a4.4 4.4 0 0 0 1.7 3.7l7 4.9M61.4 235.2a4.4 4.4 0 0 0 1.7 3.7l7 4.9M67.2 235.2a4.9 4.9 0 0 0 1.3 3.7l5.7 4.9M68 235.6a4.3 4.3 0 0 0 1.4 3.3l5.7 4.9M68 235.2h.1M68.1 235.2a.22 .22 0 0 0-.2 .1 .22 .22 0 0 0 .2 .3l.7 .3v1.8M68.8 237.7l.5 .2"/>
<path d="M69.3 237.9h1.3M69.4 231l.2 .1M69.7 235.8v1.9M69.7 237.7l.9 .2M69.7 237.7l-.4 .2M70.6 237.9h1.4M71.5 237.7l-.9 .2M71.5 237.7l.5 .2M71.6 235.8l-.1 1.9M71.8 231l-.1 .1M72.5 237.7l-.5 .2M73.1 235.2a.22 .22 0 0 1 .2 .1 .22 .22 0 0 1-.1 .3l-.7 .3v1.8"/>
<path d="M75.1 235.2l.4 .1M75.5 235.2a6 6 0 0 0 .9 3.7l4.1 4.9M76.5 235.2a6 6 0 0 0 1 3.7l4 4.9M76.9 239.4a5.5 5.5 0 0 0 .6 3.7l.5 .5 .7 .2M81.5 235.2a2.26 2.26 0 0 1 1.3 2.5v3.5a2.26 2.26 0 0 0 1.3 2.6M85.2 235.2v.2a8.3 8.3 0 0 0 .5 3.5l2.1 4.9M86.4 235.2v.2a8.3 8.3 0 0 0 .5 3.5l2.1 4.9M89 235.2a3 3 0 0 1 .6 2.5v3.9a2.74 2.74 0 0 0 .7 2.2M95.7 235.2v8.6M96.9 235.2v8.6M99.3 235.2a.22 .22 0 0 0-.2 .1 .22 .22 0 0 0 .1 .3l.8 .3v1.8M100 237.7l.4 .2"/>
<path d="M100.4 237.9h1.4M100.9 235.8v.1M100.9 237.7l.9 .2M100.9 235.9v1.8M100.9 237.7l-.5 .2M101.8 237.9h1.4M102.7 235.9h.1M102.7 237.7l.5 .2M102.7 237.7l-.9 .2M102.7 235.9v1.8M103 237.9v4.1a2.4 2.4 0 0 1-.7 1.8M103.7 235.8h.1"/>
<path d="M103.7 237.7l-.5 .2M103.7 235.9v1.8M104.3 235.2a.22 .22 0 0 1 .2 .1 .22 .22 0 0 1-.1 .3l-.7 .2M106.3 235.2l-.1 1.8-.3 1.6-2.3 5.2M107.4 235.2v.2a9.1 9.1 0 0 1-.5 3.5l-2.1 4.9M111.1 235.2a1.78 1.78 0 0 0-1.2 1.9v4.1a2.9 2.9 0 0 1-1.2 2.6h-.1M115.7 239.4a4.4 4.4 0 0 1-1 4.2l-.8 .2M116.1 235.2a6 6 0 0 1-1 3.7l-4 4.9M117.2 235.2a6.4 6.4 0 0 1-1 3.7l-4.1 4.9M117.5 235.2l-.3 .1M124.6 235.2a4.9 4.9 0 0 1-1.3 3.7l-5.8 4.9M125.4 235.2a4.9 4.9 0 0 1-1.3 3.7l-5.7 4.9"/>
<path d="M127.3 235.2a.22 .22 0 0 0-.2 .1 .22 .22 0 0 0 .1 .3l.8 .3v1.8M128 237.7l.4 .2M128.4 237.9h1.4M128.9 235.9h.1M128.9 237.7l.9 .2M128.9 237.7l-.5 .2M128.9 235.9v1.8M129.8 237.9h1.4M130.5 237.9l-1 1-6.9 4.9M130.7 237.7l-.9 .2M130.7 237.7l.5 .2M130.7 235.8v1.9"/>
<path d="M131.1 237.9l-1 1-6.9 4.9M131.7 237.7l-.5 .2M131.8 235.8l-.1 .8M132.3 235.2a.22 .22 0 0 1 .2 .1 .22 .22 0 0 1-.1 .3l-.7 .2v1.9M135.4 235.2a4 4 0 0 1-1.9 3.7l-7.7 4.9M135.7 235.2a4 4 0 0 1-1.9 3.7l-7.8 4.9M136.3 237.7l.5 .2M136.3 237.6v.1M136.8 237.9h1.3M136.9 235.2a4.1 4.1 0 0 1-1.9 3.7l-8 4.9h-13.1M137.2 235.8v1.9M137.2 237.7l.9 .2"/>
<path d="M137.2 237.7l-.4 .2M138.1 237.9h1.4M139.1 237.7l-1 .2M139.1 237.7l.4 .2M139.1 235.8v1.9M140 237.7l-.5 .2M140 235.9v1.8M140 235.8h.1M140.7 235.2a.22 .22 0 0 1 .2 .1 .22 .22 0 0 1-.2 .3l-.7 .2M141 235.2l-.1 .4a1.36 1.36 0 0 1-.9 1.1M141.9 231v1.4M72.5 242.3a2.25 2.25 0 0 0 1.7 1.4"/>
<path d="M78.7 243.8h1.8M79.8 243.8v3.8a1.2 1.2 0 0 0 1.2 1.2M80.5 243.8h3.6M81 248.8h30.6M81 248.8v12M84.1 243.8h3.7M87.8 243.8h2.5M90.3 243.8h5.4M95.7 243.8h1.2M96.9 243.8h5.4M102.3 243.8h2.5M104.8 243.8h3.8"/>
<path d="M108.6 243.8h3.5M111.6 248.8v12M112.1 243.8h1.8M112.8 243.8v3.8a1.2 1.2 0 0 1-1.2 1.2M120.1 242.3a2.09 2.09 0 0 1-1.6 1.4M75 263.8h42.6M75 263.8v1h42.6v-1M80.2 262.4h32.2M80.2 262.4v-1.6h32.2v1.6M80.2 262.4l-5.2 1.4M112.4 262.4l5.2 1.4"/>
<circle cx="90.8" cy="57.5" r="2.72"/>
<circle cx="62.8" cy="73.7" r="2.72"/>
<circle cx="122" cy="65.9" r="2.71"/>
<circle cx="96.3" cy="99.4" r="45.7"/>
<circle cx="96.3" cy="99.3" r="4"/>
<circle cx="96.3" cy="99.4" r="3.8"/>
<circle cx="96.3" cy="99.3" r="3.5"/>
<circle cx="138.1" cy="93.8" r="2.72"/>
<circle cx="54.5" cy="104.9" r="2.73"/>
<circle cx="70.6" cy="132.8" r="2.72"/>
<circle cx="129.8" cy="125" r="2.73"/>
<circle cx="101.8" cy="141.2" r="2.72"/>
</g>
<text font-size="8.5" x="322.8" y="279.7">Turbo Pump Drawing</text>
<g font-size="8.1">
<text x="27.8" y="8">8</text>
<text x="82.8" y="8">7</text>
<text x="132.8" y="8">6</text>
<text x="182.8" y="8">5</text>
<text x="232.8" y="8">4</text>
<text x="282.8" y="8">3</text>
<text x="332.8" y="8">2</text>
<text x="387.8" y="8">1</text>
<text x="3" y="30.4">F</text>
<text x="413" y="30.4">F</text>
<text x="2.8" y="79.6">E</text>
<text x="412.8" y="79.6">E</text>
<text x="2" y="129.6">D</text>
<text x="412" y="129.6">D</text>
<text x="1.7" y="179.6">C</text>
<text x="411.7" y="179.6">C</text>
<text x="2.7" y="229.6">B</text>
<text x="412.7" y="229.6">B</text>
<text x="2" y="278.9">A</text>
<text x="412" y="278.9">A</text>
<text x="27.8" y="295">8</text>
<text x="82.8" y="295">7</text>
<text x="132.8" y="295">6</text>
<text x="182.8" y="295">5</text>
<text x="232.8" y="295">4</text>
<text x="282.8" y="295">3</text>
<text x="332.8" y="295">2</text>
<text x="387.8" y="295">1</text>
</g>
<g font-size="4.2">
<text x="130.1" y="8.7">9</text>
<text x="281.4" y="57.9">5</text>
<text x="157.4" y="76.9">4</text>
<text x="281.4" y="79.6">7</text>
<text x="164.1" y="95">3</text>
<text x="281.4" y="97.3">6</text>
<text x="164.1" y="110.1">1</text>
<text x="164.1" y="125.1">2</text>
<text x="276" y="136.9">ITEM NO.</text>
<text x="320.7" y="136.9">PART NUMBER</text>
<text x="382.1" y="136.9">QTY.</text>
<text x="163" y="140.1">10</text>
<text x="283.9" y="144.9">1</text>
<text x="302.7" y="144.9">Part5</text>
<text x="385.5" y="144.9">1</text>
<text x="283.9" y="154.5">2</text>
<text x="302.7" y="152.5">ISO 15 ABB - 3310 -</text>
<text x="385.5" y="154.5">1</text>
<text x="302.7" y="156.6">Full,DE,AC,Full_68</text>
<text x="283.9" y="164.1">3</text>
<text x="302.7" y="164.1">Part1</text>
<text x="385.5" y="164.1">1</text>
<text x="283.9" y="172.1">4</text>
<text x="302.7" y="172.1">Part2</text>
<text x="385.5" y="172.1">6</text>
<text x="283.9" y="180.2">5</text>
<text x="302.7" y="180.2">Part3</text>
<text x="385.5" y="180.2">5</text>
<text x="283.9" y="188.2">6</text>
<text x="302.7" y="188.2">Part4</text>
<text x="385.5" y="188.2">1</text>
<text x="283.9" y="196.3">7</text>
<text x="302.7" y="196.3">Part6</text>
<text x="385.5" y="196.3">1</text>
<text x="302.7" y="203.8">ISO 104 - 7370125 -</text>
<text x="283.9" y="205.9">8</text>
<text x="302.7" y="207.9">R,Full,DE,NC,Full</text>
<text x="385.5" y="205.9">1</text>
<text x="283.9" y="215.4">9</text>
<text x="302.7" y="215.4">Part7</text>
<text x="385.5" y="215.4">1</text>
<text x="282.7" y="222.9">10</text>
<text x="302.7" y="222.9">ISO 4162 - M6 x 16 x 16-S</text>
<text x="384.3" y="222.9">16</text>
</g>
<text font-size="3.9" x="400.9" y="275.5">A3</text>
<g font-size="2">
<text x="230.6" y="234.6">UNLESS OTHERWISE SPECIFIED:</text>
<text x="230.6" y="237.1">DIMENSIONS ARE IN MILLIMETERS</text>
<text x="230.6" y="239.6">SURFACE FINISH:</text>
<text x="264.4" y="234.6">FINISH:</text>
<text x="311.3" y="234.5">DEBURR AND</text>
<text x="311.3" y="237">BREAK SHARP</text>
<text x="311.3" y="239.5">EDGES</text>
<text x="342.6" y="236">DO NOT SCALE DRAWING</text>
<text x="383.3" y="236.2">REVISION</text>
<text x="230.6" y="242.1">TOLERANCES:</text>
<text x="232.2" y="244.6">LINEAR:</text>
<text x="232.2" y="247.1">ANGULAR:</text>
<text x="244.3" y="252">NAME</text>
<text x="260" y="251.9">SIGNATURE</text>
<text x="277.2" y="251.9">DATE</text>
<text x="330.1" y="251.9">TITLE:</text>
<text x="230.6" y="256.1">DRAWN</text>
<text x="230.9" y="260.3">CHK'D</text>
<text x="230.4" y="264.4">APPV'D</text>
<text x="231.1" y="268.8">MFG</text>
<text x="231.5" y="273">Q.A</text>
<text x="285.6" y="272.5">MATERIAL:</text>
<text x="330" y="272.5">DWG NO.</text>
<text x="285.6" y="285.5">WEIGHT:</text>
<text x="330.1" y="285.6">SCALE:1:5</text>
<text x="374.5" y="285.6">SHEET 1 OF 1</text>
</g>
</svg>
